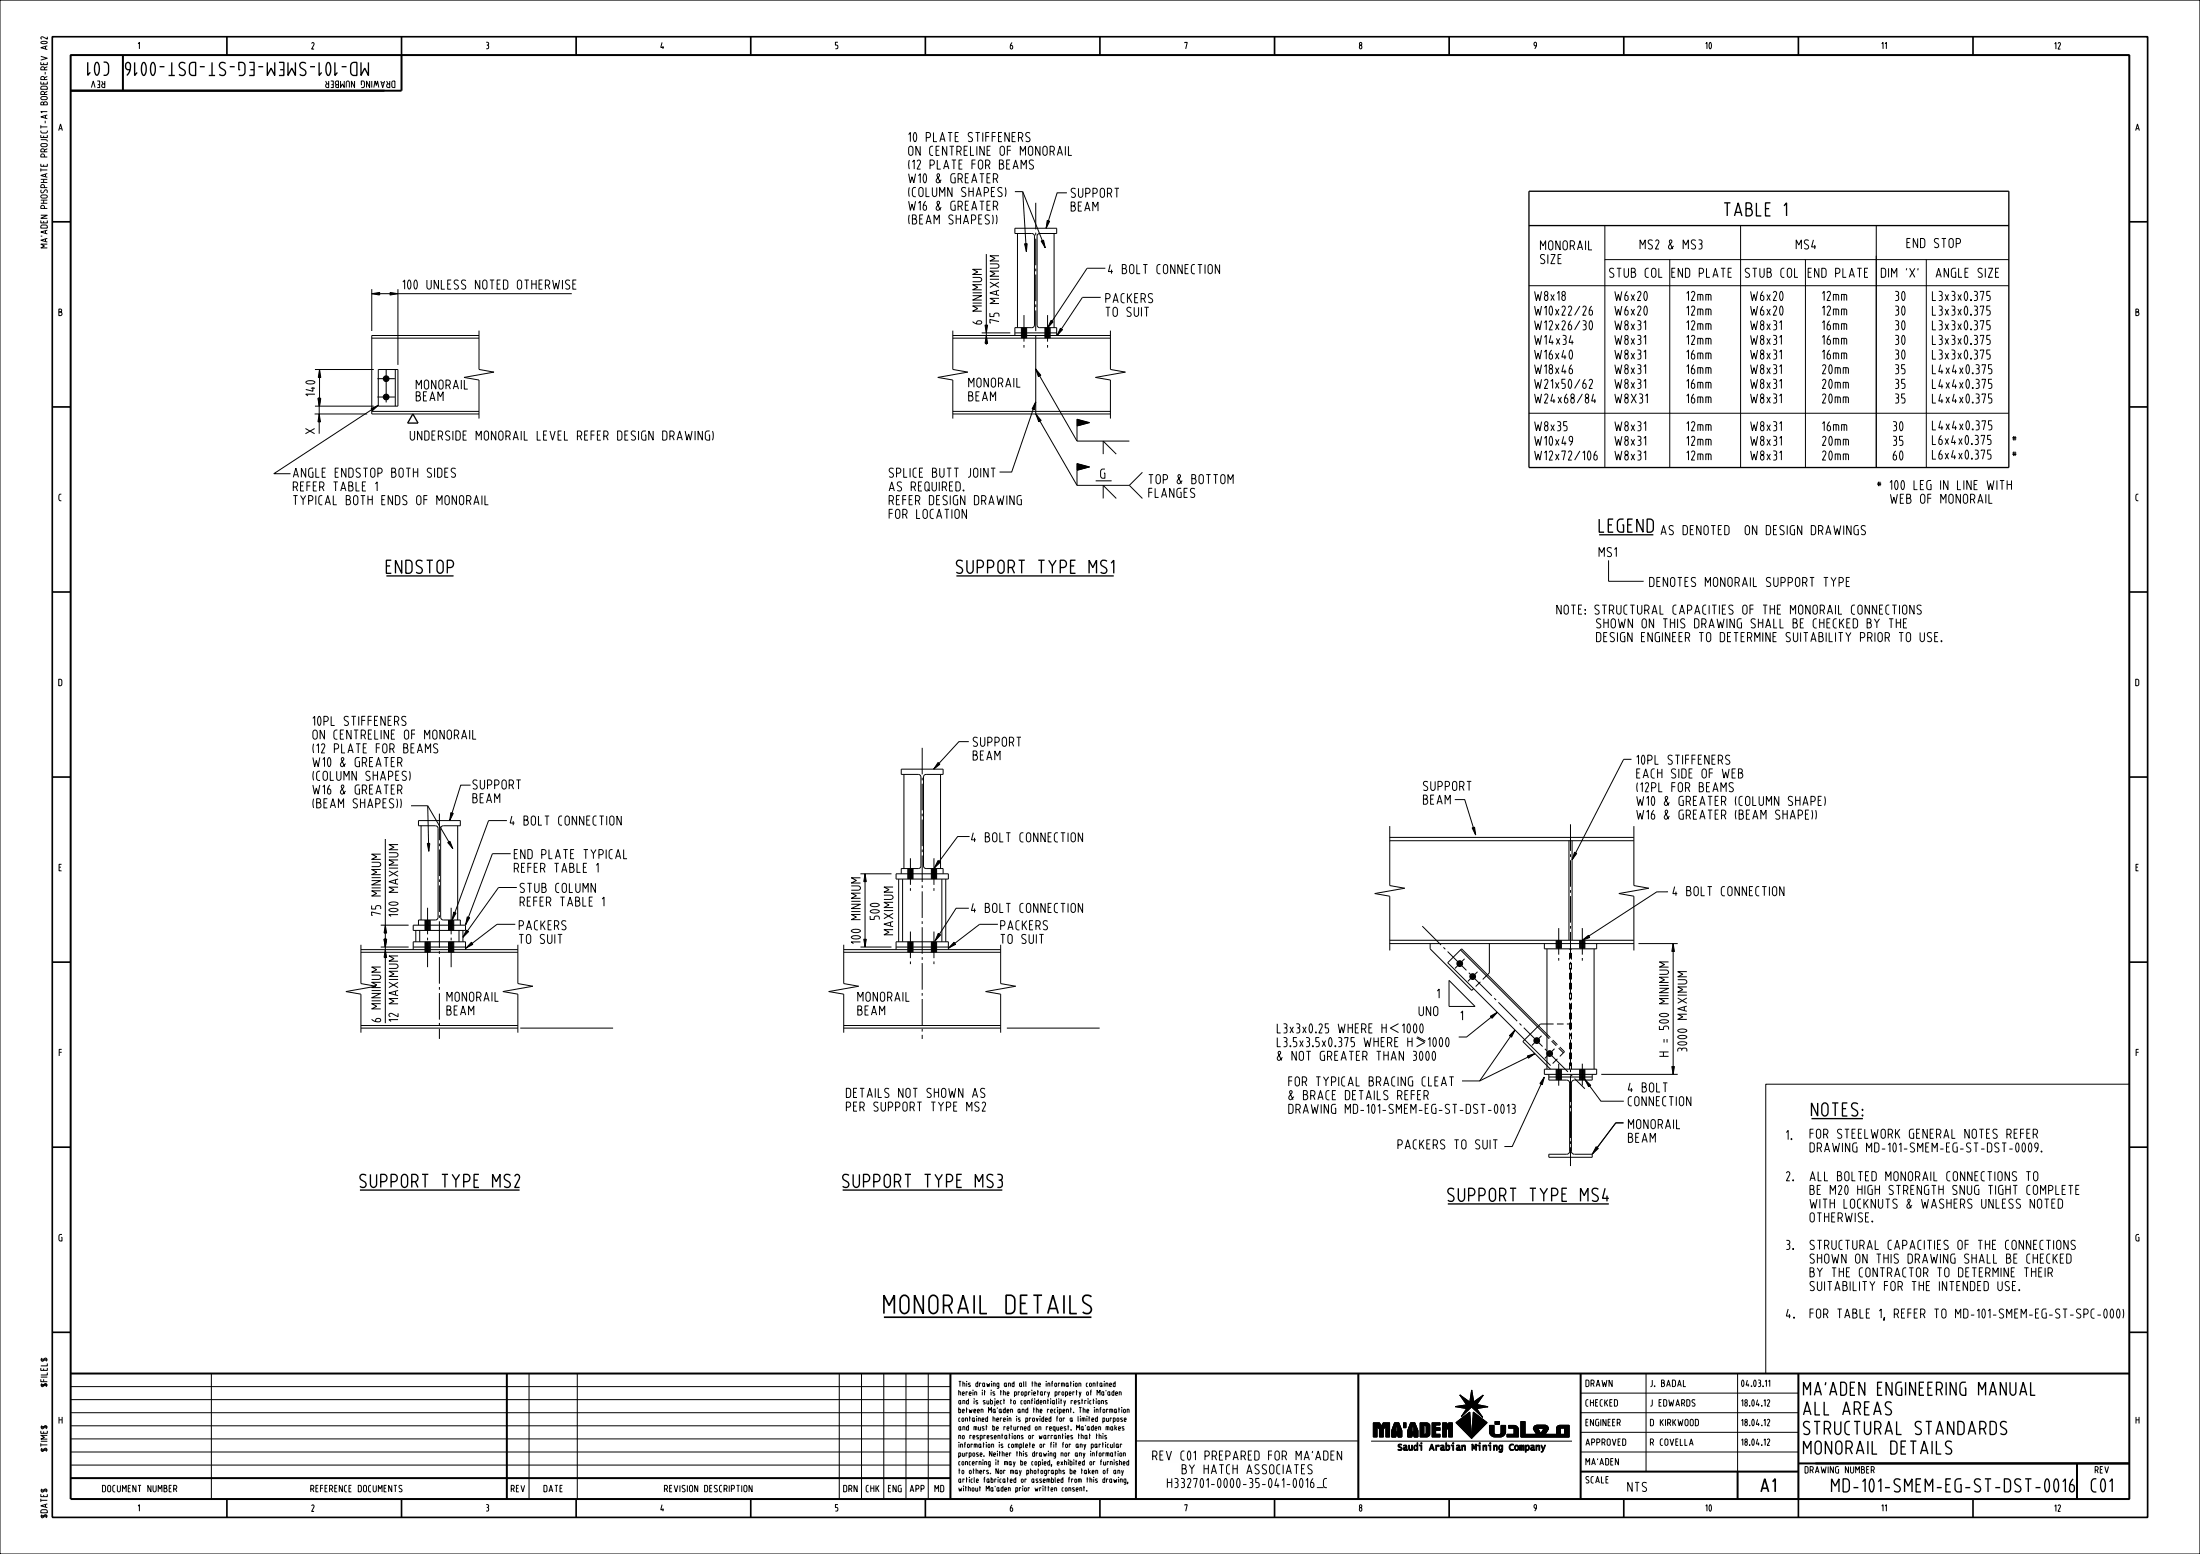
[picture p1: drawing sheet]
<svg xmlns="http://www.w3.org/2000/svg" width="841mm" height="594mm" viewBox="0 0 841 594" stroke-linecap="round" stroke-linejoin="round" font-family="sans-serif">
<path d="M584.5 73.1h183.4v105.6h-183.4zM584.5 86.2h183.4M157.8 158.2l2 3.5h-4zM611.3 204.4h20.7M147.7 220.1h25.7M365.6 220.1h60.2M692.5 427.6h19.6M137.6 454.9h61M322.1 454.9h61.1M553.5 460.2h61.5" fill="none" stroke="#000" stroke-width=".51"/>
<g fill="none" stroke="#000" stroke-width=".38">
<path d="M0 0h841v594h-841zM52.8 16.8l.5-.6v2.5M119.2 16.7l.4-.4 .5 .5-1 2h1M185.9 16.2l.8 .2v.7l-.3 .1M253.1 16.2l-.5 1.9h1.2M320.3 16.2h-.9v1l.5 .1 .4 .3-.1 .9-.8 .1M386.9 16.3l-.5 .6a1.09 1.09 0 0 0 .3 1.8l.4-.5a.63 .63 0 0 0-.1-.7 .63 .63 0 0 0-.7-.2M452.9 16.5v-.3h.9l-.5 2.5M519.9 16.3l-.1 .9a.73 .73 0 0 1 .8 .7 .73 .73 0 0 1-.7 .7l-.2-.5 .1-.6a.61 .61 0 0 0 .8-.6 .61 .61 0 0 0-.7-.6zM587.2 17.5a.65 .65 0 0 1-.9-.6 .65 .65 0 0 1 1-.5l-.1 1.3-.5 .9M652 16.8l.5-.6v2.5M653.6 16.3a1.47 1.47 0 0 1 0 2.3l-.3-1.2z"/>
<path d="M719.3 16.8l.5-.6v2.5M720.6 16.8l.5-.6v2.5M785.4 16.8l.5-.5v2.5M786.7 16.7a.5 .5 0 0 1 .7-.4 .5 .5 0 0 1 .2 .8l-.9 1.7h1M22.4 49.9l.7-2.5 .8 2.5M816.4 49.9l.7-2.5 .7 2.5M388 73.2h3M391 73.2l8.6 21.5M391 73.2l1.4 23M395.9 77.5v10.2M407.9 73.7h-3.8l-4.2 13.5M377 97.1v34.6"/>
<path d="M389 89.3v35.9M395.9 88.9v1.1M395.9 91.2v10.2M402.9 89.3v35.9M613.5 86.2v92.5M613.5 99.2h154.4M638.3 99.2v79.5M665.4 86.2v92.5M690.2 99.2v79.5M717.2 86.2v92.5M736.4 99.2v79.5M22.5 119.2l.9-.1-.1-.9-.8-.1v2.5h.6a.7 .7 0 0 0 .6-.7 .7 .7 0 0 0-.6-.7"/>
<path d="M142.1 110.5v16M142.1 112.3h76.5M152.1 110.5v29M395.9 102.7v1M395.9 104.9v10.2M395.9 116.4v1M395.9 118.7v7.9M420.8 113.7h-7l-9.7 14.5M422.6 102.5h-7l-15.1 22.7M584.5 109.2h183.4M816.5 119.2l.9-.1 .1-.5-.2-.4-.8-.1v2.5h.6a.7 .7 0 0 0 .6-.7 .7 .7 0 0 0-.6-.7M142.1 129.3h41"/>
<path d="M183.1 128.2h-41v30h41M183.1 126.4v14.8l5.7 1-11.4 2.1 5.7 1v14.7M364.2 128.2h60.3M364.2 129.3h60.3M364.2 126.4v14.8l5.8 1-11.5 2.1 5.7 1v14.7M375.3 127.2h10.9M388 128.2v-3h6.4a1 1 0 0 0 1.1-.9l-.1-34.2-.4-.7-.6-.1h-6.4v-2.1h15.9v2.1h-6.4l-.6 .1-.4 .7-.1 34.2a1 1 0 0 0 1.1 .9h6.4v3M388 127.2h15.9M390.4 125.2v4.1M390.7 125.2v4.1M390.9 125.2v4.1M391.1 125.2v4.1"/>
<path d="M391.2 125.2v4.1M391.4 120.4v10.2M391.4 131.9v1M391.6 125.2v4.1M391.8 125.2v4.1M392 125.2v4.1M392.3 125.2v4.1M392.5 125.2v4.1M395.9 128.2v30l15.8 27.3M399.4 125.2v4.1M399.6 125.2v4.1M399.8 125.2v4.1"/>
<path d="M400 125.2v4.1M400.3 125.2v4.1M400.5 120.4v10.2M400.5 131.9v1M400.7 125.2v4.1M400.8 125.2v4.1M401 125.2v4.1M401.2 125.2v4.1M401.4 125.2v4.1M424.5 126.4v14.8l5.7 1-11.5 2.1 5.8 1v14.7M120.3 158.2h20.1M120.4 155.2h22.5"/>
<path d="M120.4 141.2h22.5M122 151.8v14M122.1 141.2v14M142.1 157.2h41M144.3 144.8h6.7M144.3 151.8h6.7M144.6 154.9l-39.9 26.2h6.4M144.6 141.2h7.5v14h-7.5zM147.6 141.4v10.2M147.6 152.8v1M151.1 141.2v14M364.2 158.2h60.3"/>
<path d="M364.2 157.2h60.3M395.9 141l15.8 27.6M395.9 153.6l-9.2 26.8h-4.6M584.5 158h183.4M411.7 168.6h20M411.7 160.2v8.4M411.7 160.2l4.8 1.3-4.8 1.3M411.8 160.3h-.1M411.8 177.2h-.1M411.9 160.3l-.2 .2M411.9 177.2l-.2 .2M412 160.3l-.3 .4"/>
<path d="M412 177.3l-.3 .3M412.2 160.4l-.5 .4M412.2 177.3l-.5 .5M412.3 160.4l-.6 .6M412.3 177.3l-.6 .6M412.4 160.4l-.7 .8M412.4 177.4l-.7 .7M412.6 160.5l-.9 .9M412.6 177.4l-.9 .9M412.7 160.5l-1 1M412.7 177.5l-1 1M412.9 160.5l-1.2 1.2"/>
<path d="M412.9 177.5l-1.2 1.2M413 160.6l-1.3 1.3M413 177.5l-1.3 1.3M413.2 160.6l-1.5 1.5M413.2 177.6l-1.5 1.4M413.3 160.7l-1.6 1.6M413.3 177.6l-1.6 1.6M413.4 160.7l-1.7 1.7M413.4 177.6l-1.7 1.8M413.6 160.8l-1.9 1.8M413.6 177.7l-1.9 1.8M413.7 177.7l-2 2.1 4.8-1.3-4.8-1.3v8.3"/>
<path d="M413.7 160.8l-2 2M413.8 160.8l-1.9 2M413.8 177.8l-1.9 1.9M414 160.9l-1.9 1.8M414 177.8l-1.9 1.9M414.1 160.9l-1.7 1.8M414.1 177.8l-1.7 1.8M414.3 160.9l-1.7 1.7M414.3 177.9l-1.7 1.6M414.4 161l-1.5 1.5M414.4 177.9l-1.5 1.6M414.6 161l-1.5 1.5"/>
<path d="M414.6 177.9l-1.5 1.5M414.7 161l-1.4 1.4M414.7 178l-1.4 1.3M414.8 161.1l-1.2 1.3M414.8 178l-1.2 1.3M415 161.1l-1.2 1.2M415 178l-1.2 1.2M415.1 161.2l-1.1 1M415.1 178.1l-1.1 1M415.2 161.2l-.9 .9M415.2 178.1l-.9 1M415.4 161.2l-.9 .9"/>
<path d="M415.4 178.2l-.9 .8M415.5 161.3l-.7 .7M415.5 178.2l-.7 .8M415.7 161.3l-.7 .6M415.7 178.3l-.7 .6M415.8 161.3l-.5 .6M415.8 178.3l-.5 .5M416 161.4l-.5 .4M416 178.3l-.5 .5M416.1 161.4l-.4 .4M416.1 178.4l-.4 .3M416.2 161.5l-.2 .2"/>
<path d="M416.2 178.4l-.2 .2M416.4 161.5l-.2 .1M416.4 178.4l-.2 .2M416.5 161.5v.1M416.5 178.5h.1M421.7 173.6v-5l5 5M23.4 188.9l-.6 .1-.3 .6 .1 1.5 .8 .3M411.7 185.5h20M418.8 183.8h6.1M421.7 190.5v-5l5 5M431.7 185.5l5 5M436.7 180.5l-5 5"/>
<path d="M817.4 188.9l-.6 .1-.3 .6 .1 1.5 .8 .3M614.9 214.2v8h13.4M22.5 259.6l.7 .1 .4 .4v1.5l-.4 .5h-.7zM816.4 259.6l.8 .1 .4 .4v1.5l-.4 .5h-.8zM345.5 296v36M352.5 285.8v10.2M352.5 297.3v1M352.5 299.6v10.1M359.5 296v36M370.4 283.5h-3.8l-9.7 10.5M623.7 290.2h-3l-19.7 38.4M157.1 308h6.4"/>
<path d="M161 315.6v36.1M163.5 308l9.6 16.4M163.5 308l.4 17.4M168 311v10.2M175 315.6v36.1M179.9 300.1h-3.8l-4.2 13.6M193.8 313.7h-7l-14 38 .1 3.9M352.5 311v1M352.5 313.3v10.1M370.6 319.8h-4.5l-9 12M531.3 315.8v22.7l5.7 1-11.5 2 5.8 1.1v20.7M556.1 305.6h3.8l4.2 13.6"/>
<path d="M600.4 315.1v10.1M624.6 315.8v22.7l5.7 1-11.5 2 5.8 1.1v20.7M23.5 330.4h-.9v2.5h.9M147.3 320.7v70.4M168 322.4v1M168 324.7v10.2M168 336.1v1.1M168 338.4v10.2M195.2 326.3h-7l-10.2 27.1M197.6 339.2h-7l-13.6 19.1M328.9 334h11.9M330.7 334v28"/>
<path d="M342.5 334h20v2h-20zM343.5 336v24M344.5 334v-2h6.5a1 1 0 0 0 1-1v-34a1 1 0 0 0-1-1h-6.5v-2h16v2h-6.5a.96 .96 0 0 0-1 1v34a.96 .96 0 0 0 1 1h6.5v2M345 336v24M347 332v4M347.2 332v4M347.4 332v4M347.6 332v4M347.8 332v4M348 328.1v10.1M348 339.5v1M348.2 332v4"/>
<path d="M348.4 332v4M348.6 332v4M348.8 332v4M349 332v4M352.5 324.7v1M352.5 327v10.2M352.5 338.4v1M356 332v4M356.2 332v4M356.4 332v4M356.6 332v4M356.8 332v4"/>
<path d="M357 328.1v10.1M357 339.5v1M357.2 332v4M357.4 332v4M357.6 332v4M357.8 332v4M358 332v4M360 336v24M361.5 336v24M531.3 320.1h93.3M531.3 321.4h93.3M599.8 321.4v38"/>
<path d="M600.4 326.5v1M600.4 328.8v10.2M601 321.4v38M817.5 330.4h-1v2.5h1M145.5 353.6h10.7M158 353.6h20v2h-20zM159 355.6v4.4M160 353.6v-1.9h6.5l.7-.3 .3-.8-.1-34.1-.2-.6-.7-.3h-6.5v-1.9h16v1.9h-6.5a1.04 1.04 0 0 0-1 1.1v33.9a1.04 1.04 0 0 0 1 1.1h6.5v1.9M160.5 355.6v4.4M162.5 351.7v3.9M162.5 360v4M162.7 351.7v3.9"/>
<path d="M162.7 360v4M162.9 351.7v3.9M162.9 360v4M163.1 351.7v3.9M163.1 360v4M163.3 351.7v3.9M163.3 360v4M163.4 347v10.1M163.4 358.4v1M163.4 360v9.7M163.7 351.7v3.9M163.7 360v4"/>
<path d="M163.9 351.7v3.9M163.9 360v4M164.1 351.7v3.9M164.1 360v4M164.3 351.7v3.9M164.3 360v4M164.5 351.7v3.9M164.5 360v4M168 349.9v1M168 352.1v10.2M171.4 351.7v3.9M171.4 360v4"/>
<path d="M171.7 351.7v3.9M171.7 360v4M171.9 351.7v3.9M171.9 360v4M172.1 351.7v3.9M172.1 360v4M172.3 351.7v3.9M172.3 360v4M172.5 347v10.1M172.5 358.4v1M172.5 360v9.7M172.7 351.7v3.9"/>
<path d="M172.7 360v4M172.9 360v4M173.1 351.7v3.9M173.1 360v4M173.3 351.7v3.9M173.3 360v4M173.5 351.7v3.9M173.5 360v4M175.5 355.6v4.4M177 355.6v4.4M197 353.3h-7l-11.9 9.1M347 360v4"/>
<path d="M347.2 360v4M347.4 360v4M347.6 360v4M347.8 360v4M348 356.1v10.1M348.2 360v4M348.4 360v4M348.6 360v4M348.8 360v4M349 360v4M352.5 340.7v10.2M352.5 352.1v1.1"/>
<path d="M352.5 354.4v10.2M356 360v4M356.2 360v4M356.4 360v4M356.6 360v4M356.8 360v4M357 356.1v10.1M357.2 360v4M357.4 360v4M357.6 360v4M357.8 360v4M358 360v4"/>
<path d="M370.4 347.2h-4.9l-8.1 12.5M381.5 353.3h-7l-11.9 9.1M531.3 359.4h93.3M543.7 354l7.2 7.2M594.9 359.4v3.2M595.1 359.4v3.2M595.3 359.4v3.2M595.5 359.4v3.2M595.7 359.4v3.2M595.9 354.8v10.1M596.1 359.4v3.2M596.3 359.4v3.2"/>
<path d="M596.5 359.4v3.2M596.7 359.4v3.2M596.9 359.4v3.2M600.4 340.2v1M600.4 342.5v10.2M600.4 353.9v1.1M600.4 356.2v10.2M603.9 359.4v3.2M604.1 359.4v3.2M604.3 359.4v3.2M604.5 359.4v3.2M604.7 359.4v3.2"/>
<path d="M604.9 354.8v10.1M605.1 359.4v3.2M605.3 359.4v3.2M605.5 359.4v3.2M605.7 359.4v3.2M605.9 359.4v3.2M637.6 340.9h-4.3l-28.4 18.5M138 364h60M138 363h60M138 361.1v14.9l5.7 1-11.5 2 5.8 1v14.7M145.5 362h10.7M158 362h20"/>
<path d="M158 363v-3h20v3M168 363.6v1M168 365.9v10.1M168 377.3v1M168 379.6v10.1M198 361.1v14.9l5.7 1-11.5 2 5.8 1v14.7M322.5 364h60M322.5 363h60M322.5 361.1v14.9l5.8 1-11.5 2 5.7 1v14.7M328.9 362h11.9M342.5 362h20M342.5 363v-3h20v3"/>
<path d="M348 367.5v1M352.5 365.9v1M352.5 368.1v10.2M352.5 379.6v1M357 367.5v1M382.5 361.1v14.9l5.8 1-11.5 2 5.7 1v14.7M531.3 360.7h93.3M546.7 360.7v2l15.9 15.9 .7-.7M551.8 362.1l.7 .7M553.4 363.7l7.2 7.2M553.9 374.7l10 10h-10zM558.3 363.1l33.9 33.9"/>
<path d="M559.9 366.5l-3.7 3.7M561.5 371.8l.7 .7M563.1 373.4l7.2 7.2M564.8 371.4l-3.7 3.7M565.9 375.3l-1.8 1.8M569.3 360.7v11.2l-2.5 2.5M590.4 360.7v2h20v-2M591.4 362.7v46M595.9 366.2v1M600 362.7v.3M600 364.2v2.6M600 368v2.6"/>
<path d="M600 371.9v2.5M600 375.7v2.5M600 379.5v2.5M600.4 367.7v1M600.4 369.9v10.2M600.7 362.7v.3M600.7 364.2v2.6M600.7 368v2.6M600.7 371.9v2.5M600.7 375.7v2.5M600.7 379.5v2.5M604.9 366.2v1"/>
<path d="M609.4 362.7v46M626.3 360.7h15M639.6 360.7v50M138 392h60M138 393h60M168 391v1M168 393.3v3.8M198.9 393h35.5M322.5 392h60M322.5 393h60M352.5 381.9v10.1M352.5 393.3v1"/>
<path d="M352.5 395.6v1.5M384.9 393h35.5M541.8 396.3l3.1 1.7M571.2 381.5l.7 .7M572.4 386.9l-11.8 9.5h-3M572.8 383.1l7.2 7.2M579.1 393.7l-13.5 19.5h-6.7M580.9 391.2l.7 .7M582.5 392.8l7.2 7.2M589.3 395.9l-3.7 3.7M592.7 396.6l-34-33.9-5.3 5.3 39.4 39.3M593.1 398l1.8 1.7"/>
<path d="M593.5 397.5l1.9 1.8M593.9 391.4h-5l-6.8 6.7 10.6 10.6M595.2 391.4h2.5M599 391.4h1M600 383.3v2.5M600 387.1v2.5M600 390.9v2.5M600 394.7v2.6M600 398.5v2.6M600.4 381.4v1M600.4 383.7v10.1M600.4 395.1v1"/>
<path d="M600.4 397.4v10.1M600.7 383.3v2.5M600.7 387.1v2.5M600.7 390.9v2.5M600.7 394.7v2.6M600.7 398.5v2.6M23.6 401.1h-1v2.5M586.8 402.7l-21.2 10.5M590.4 411.7l-12.3 26.5h-3M590.4 408.7h20v2h-20zM590.6 400.9l.7 .7M592.1 410.7v2.1h6.8a1.13 1.13 0 0 1 1.1 1.2v26.1a1.13 1.13 0 0 1-1.1 1.1h-6.8v1.2h16.6v-1.2"/>
<path d="M592.1 411.7h16.6M592.2 402.5l7.2 7.2M594.3 400.9l-3.8 3.7M594.9 408.7v4.1M595.1 408.7v4.1M595.3 408.7v4.1M595.4 404.7l-1.9 1.8M595.5 408.7v4.1M595.7 408.7v4.1M595.8 400.7l1.8 1.7M595.9 406.6v8.4M596.1 408.7v4.1"/>
<path d="M596.3 408.7v4.1M596.3 400.2l1.8 1.8-1.8 1.8M596.5 408.7v4.1M596.7 408.7v4.1M596.9 408.7v4.1M600 402.3v2.6M600 406.1v2.6M600.3 410.6l.7 .7M600.4 408.8v1M600.4 411.1v10.2M600.7 402.3v2.6M600.7 406.1v2.6"/>
<path d="M601.8 412.8a1.13 1.13 0 0 0-1.1 1.2v26.1a1.13 1.13 0 0 0 1.1 1.1M601.9 412.2l4 4M603.9 408.7v4.1M604.1 408.7v4.1M604.3 408.7v4.1M604.5 408.7v4.1M604.7 408.7v4.1M604.9 406.6v8.4M605.1 408.7v4.1M605.3 408.7v4.1M605.5 408.7v4.1M605.7 408.7v4.1"/>
<path d="M605.9 408.7v4.1M605.9 412.7l6.1 8.2h8.8M608.7 410.7v2.1h-6.8M612.1 410.7h29.2M814 414.4h-139v110.6M817.5 401.1h-.9v2.5M600.4 422.5v1M600.4 424.8v10.2M600.4 436.2v1.1M600.4 438.5v7.2M610.1 438.5l.8 .6M620.5 429.2h-2.8l-9 12"/>
<path d="M620.7 429.2h-3l-7.2 9.6M601.9 441.2h6.8M23.7 471.9h-.7l-.5 .5v1.5l.5 .4 .7 .1v-1.4h-.2M817.7 471.9h-.8l-.4 .5v1.5l.4 .4 .8 .1v-1.4h-.3M27 540h336.3M27 535h336.3M27 530h336.3M80.8 525v48M202.2 525v48M220.7 525v48M320.8 525v48M329.3 525v48"/>
<path d="M337.8 525v48M346.3 525v48M354.8 525v48M558 533.2l3.9 2.7 .7-4.6 .8 4.6 3.6-2.6-2.5 3.6 4.3 .8-4.3 .7 2.3 3.4-4.3-4-3.9 3.7 2.1-3.1-4.4-.7 4.4-.7zM563.2 539.7l5.3 4.1-6 6zM604.2 540h83.3M604.2 532.5h83.3M629.2 525v37.5M664.2 525v37.5M22.6 541.6v2.5M23.7 541.6v2.5M27 555h336.3"/>
<path d="M27 550h336.3M27 545h336.3M434.3 550.8h85M524.1 550.9h76.8M525 543.9h2.3l.8 1.2 .7-1.2h2.4v5.4h-1.4v-3.9l-1 .8v3.1h-1.5v-3.1l-.9-.8v3.9h-1.4zM533.1 543.9h1.6l1.2 2.9v2.5h-1.5v-.8h-.8v.8h-1.6v-2.5zM533.6 545.3h.8v2.1h-.8zM536.5 543.9h1v1.8h-1zM539.3 543.9h1.5l1.2 2.9v2.5h-1.4v-.8h-.9v.8h-1.6v-2.5zM539.7 545.3h.8v2.1h-.8zM542.9 543.9h2.6l1 .7 .1 3.8-.8 .7-2.9 .2zM544.3 544.9l.9 .3v2.8l-.5 .3h-.4z"/>
<path d="M547.4 543.9h3.1v.8h-1.7v1h1.7v1.1h-1.7v1.4h1.7v1.1h-3.1zM551.5 543.9h1.4l.9 1v-1h1.4v5.4h-1.4v-2.7l-.9-1v3.7h-1.4zM556.6 543.8l5.2-4.1 .7 10.1zM569.4 544.9h1.7v2.7l.6 .8h1.5l.4-.3 .2-3.2h1.7v2.8a2.52 2.52 0 0 1-1.7 1.6h-2.7a2.4 2.4 0 0 1-1.7-1.6zM571.5 543.4h1.7v1h-1.7zM576.7 544.9h2.1a1.71 1.71 0 0 1 1.7 1.4v3h-4.4v-1h2.7v-2.4h-2.1zM581.4 543.4h1.6v4.9h4.5l-1.3-2.1a1.39 1.39 0 0 1 1.3-1.4h3.1a1.39 1.39 0 0 1 1.3 1.4l-1.3 2.1h4.4v-2.5a1.38 1.38 0 0 1 1.5-1h3.3v4.5h-18.4zM587.8 545.9h2.5l-1.3 2.2zM596.5 545.8h1.6v2.5h-1.6zM604.2 555h83.3M604.2 547.5h83.3M816.5 541.6v2.5"/>
<path d="M817.7 541.6v2.5M27 560h336.3M52.8 575.7l.5-.5v2.4M119.2 575.6l.4-.4 .5 .6-1 1.9h1M185.9 575.1l.8 .3v.7l-.3 .1M253.1 575.2l-.5 1.9h1.2M320.3 575.1h-.9v1.1h.5l.4 .4-.1 .8-.8 .2M386.9 575.2l-.5 .7a1.13 1.13 0 0 0 .3 1.8l.4-.6a.62 .62 0 0 0-.1-.6 .62 .62 0 0 0-.7-.2M452.9 575.4v-.2h.9l-.5 2.4M519.9 575.2l-.1 .9a.73 .73 0 0 1 .8 .7 .73 .73 0 0 1-.7 .8l-.2-.5 .1-.7a.61 .61 0 0 0 .8-.5 .61 .61 0 0 0-.7-.7zM587.2 576.5a.66 .66 0 0 1-.9-.6 .66 .66 0 0 1 1-.5l-.1 1.3-.5 .9M652 575.7l.5-.5v2.4"/>
<path d="M653.6 575.2a1.47 1.47 0 0 1 0 2.4l-.3-1.2zM719.3 575.7l.5-.5v2.4M720.6 575.7l.5-.5v2.4M785.4 575.8l.5-.6v2.5M786.7 575.6a.5 .5 0 0 1 .7-.3 .5 .5 0 0 1 .2 .7l-.9 1.7h1"/>
<circle cx="147.6" cy="151.7" r=".7"/>
<circle cx="147.6" cy="144.8" r=".3"/>
<circle cx="147.6" cy="144.7" r=".5"/>
<circle cx="147.6" cy="151.7" r=".3"/>
<circle cx="147.6" cy="151.7" r="1.11"/>
<circle cx="147.6" cy="144.7" r=".9"/>
<circle cx="147.6" cy="144.8" r=".7"/>
<circle cx="147.6" cy="151.7" r=".49"/>
<circle cx="147.6" cy="144.8" r="1.1"/>
<circle cx="147.6" cy="151.7" r=".89"/>
<circle cx="147.6" cy="151.7" r=".1"/>
<circle cx="147.6" cy="144.8" r=".1"/>
<circle cx="558" cy="368.3" r=".1"/>
<circle cx="558" cy="368.3" r=".3"/>
<circle cx="558" cy="368.3" r=".5"/>
<circle cx="558" cy="368.3" r=".7"/>
<circle cx="558" cy="368.3" r="1.11"/>
<circle cx="558" cy="368.3" r=".9"/>
<circle cx="563" cy="373.3" r=".1"/>
<circle cx="563" cy="373.3" r=".3"/>
<circle cx="563" cy="373.3" r=".7"/>
<circle cx="563" cy="373.3" r=".9"/>
<circle cx="563" cy="373.3" r=".49"/>
<circle cx="563" cy="373.3" r="1.1"/>
<circle cx="587.5" cy="397.8" r="1.09"/>
<circle cx="587.5" cy="397.8" r=".1"/>
<circle cx="587.5" cy="397.8" r=".3"/>
<circle cx="587.5" cy="397.8" r=".5"/>
<circle cx="587.5" cy="397.8" r=".7"/>
<circle cx="587.5" cy="397.8" r=".9"/>
<circle cx="592.4" cy="402.7" r=".9"/>
<circle cx="592.4" cy="402.7" r="1.09"/>
<circle cx="592.4" cy="402.7" r=".3"/>
<circle cx="592.4" cy="402.7" r=".51"/>
<circle cx="592.4" cy="402.7" r=".1"/>
<circle cx="592.4" cy="402.7" r=".7"/>
</g>
<g fill="#000" stroke="#000" stroke-width=".38">
<path d="M391.7 93.2l1-.1-.3 3.1zM398 92.1l.9-.3 .7 2.9zM400.3 84.2l1 .3-1.4 2.7zM142.1 112.3l3-.5v1zM149.1 111.8l3 .5-3 .5zM377 128.2l.5 3.1h-.9zM376.6 124.3h.9l-.5 2.9zM401.8 122.5l.8 .5-2.1 2.2zM405.4 125.5l.8 .5-2.1 2.2zM122.1 141.2l.5 3.1h-.9zM121.5 152.2h1l-.5 3zM121.7 152.2h.9l-.5 3z"/>
<path d="M141.8 156.2l2.8-1.3-2.2 2.1zM395.9 153.6l-.5 3-.9-.3zM395.9 141l2 2.5-.9 .5zM122 158.2l.5 3.1h-1zM396 158.2l2 2.5-.9 .5zM358.6 291.5l.7 .6-2.4 1.9zM172.3 310.6l1 .3-1.4 2.8zM562.8 316.5l.9-.4 .4 3.1zM163.3 322.4h1l-.4 3zM171.1 322l.9-.5 1.1 2.9zM330.7 334l.5 3h-1zM358.6 328.9l.9 .7-2.4 2.2z"/>
<path d="M601.9 325.8l.9 .4-1.8 2.4zM147.3 353.6l.5 3.1h-1zM146.8 359h1l-.5 3zM173.4 348.7l.9 .3-1.5 2.7zM178.3 355.5l.8 .6-2.1 2.2zM178.6 350.5l.9 .3-1.5 2.6zM330.2 359h1l-.5 3zM358.7 356.8l.9 .5-2.2 2.4zM604.9 359.4l2.3-1.9 .5 .8zM147.3 363l.5 3h-1zM180.2 360.2l.6 .8-2.7 1.4zM364.7 360.2l.6 .8-2.7 1.4z"/>
<path d="M639.6 360.7l.5 3h-1zM569.7 388.4l2.7-1.5-2 2.3zM579.1 393.7l-1.3 2.7-.8-.5zM583.8 403.6l3-.9-2.5 1.8zM590.4 411.7l-.8 2.9-1-.4zM605.9 412.7l2.2 2.2-.8 .5zM639.1 407.7h1l-.5 3zM610.2 438.3l.8 .7-2.3 2.2zM556.6 543.8l5.2-4.1 .7 10.1zM563.2 539.7l5.3 4.1-6 6z"/>
<path d="M558 533.2l3.9 2.7 .7-4.6 .8 4.6 3.6-2.6-2.5 3.6 4.3 .8-4.3 .7 2.3 3.4-4.3-4-3.9 3.7 2.1-3.1-4.4-.7 4.4-.7z" fill-rule="evenodd"/>
<path d="M525 543.9h2.3l.8 1.2 .7-1.2h2.4v5.4h-1.4v-3.9l-1 .8v3.1h-1.5v-3.1l-.9-.8v3.9h-1.4z" fill-rule="evenodd"/>
<path d="M533.1 543.9l-1.1 2.9v2.5h1.6v-.8h.8v.8h1.5v-2.5l-1.2-2.9zM533.6 545.3h.8v2.1h-.8z" fill-rule="evenodd"/>
<path d="M534.6 552.1l.9-.1 .3 .1v.3z" fill-rule="evenodd"/>
<path d="M534.5 552.2h.8a.43 .43 0 0 0-.6 .5 .43 .43 0 0 0 .6 .3l.5 .3 .2 .6-.3 .3-.7-.1a.48 .48 0 0 0 .7-.4 .48 .48 0 0 0-.7-.4l-.5-.4z" fill-rule="evenodd"/>
<path d="M533.1 543.9l-1.1 2.9v2.5h1.6v-.8h.8v.8h1.5v-2.5l-1.2-2.9zM533.6 545.3h.8v2.1h-.8z" fill-rule="evenodd"/>
<path d="M536.5 543.9h1v1.8h-1z" fill-rule="evenodd"/>
<path d="M539.3 543.9l-1.2 2.9v2.5h1.6v-.8h.9v.8h1.4v-2.5l-1.2-2.9zM539.7 545.3h.8v2.1h-.8z" fill-rule="evenodd"/>
<path d="M541.7 551.5h.3v2.9h-.3v-1.5l-.3-.3h.3z" fill-rule="evenodd"/>
<path d="M539.3 543.9l-1.2 2.9v2.5h1.6v-.8h.9v.8h1.4v-2.5l-1.2-2.9zM539.7 545.3h.8v2.1h-.8z" fill-rule="evenodd"/>
<path d="M543.2 551.5h.4v.4h-.4z" fill-rule="evenodd"/>
<path d="M542.9 543.9v5.4l2.9-.2 .8-.7-.1-3.8-1-.7zM544.3 544.9l.9 .3v2.8l-.5 .3h-.4z" fill-rule="evenodd"/>
<path d="M547.2 552h.3l.8 2.4h-.3l-.2-.6-.9-.3h.8z" fill-rule="evenodd"/>
<path d="M547.2 552l-.3 1.5 .9 .3h-1l-.2 .6h-.3z" fill-rule="evenodd"/>
<path d="M547.4 543.9h3.1v.8h-1.7v1h1.7v1.1h-1.7v1.4h1.7v1.1h-3.1z" fill-rule="evenodd"/>
<path d="M552.7 551.5h.3v2.4l.3 .2-.4 .3h-.2z" fill-rule="evenodd"/>
<path d="M551.5 543.9h1.4l.9 1v-1h1.4v5.4h-1.4v-2.7l-.9-1v3.7h-1.4z" fill-rule="evenodd"/>
<path d="M555.3 551.5h.4v.4h-.4z" fill-rule="evenodd"/>
<path d="M562.7 552h.4l.6 1.9h-.3z" fill-rule="evenodd"/>
<path d="M562.7 552l.2 .4v2h-.2z" fill-rule="evenodd"/>
<path d="M564 552h.4v2.4h-.3z" fill-rule="evenodd"/>
<path d="M564 552l.1 .4-.4 1.5-.2-.4z" fill-rule="evenodd"/>
<path d="M565.5 551.5h.4v.4h-.4z" fill-rule="evenodd"/>
<path d="M569.5 551.5h.4v.4h-.4z" fill-rule="evenodd"/>
<path d="M571.5 543.4h1.7v1h-1.7z" fill-rule="evenodd"/>
<path d="M569.4 544.9h1.7v2.7l.6 .8h1.5l.4-.3 .2-3.2h1.7v2.8a2.52 2.52 0 0 1-1.7 1.6h-2.7a2.4 2.4 0 0 1-1.7-1.6z" fill-rule="evenodd"/>
<path d="M577.3 552.2l.8-.2 .5 .1v.3z" fill-rule="evenodd"/>
<path d="M577.3 552.2h.8a.96 .96 0 0 0-.9 .9 .96 .96 0 0 0 .7 1l-.6 .1a1.45 1.45 0 0 1 0-2z" fill-rule="evenodd"/>
<path d="M576.7 544.9h2.1a1.71 1.71 0 0 1 1.7 1.4v3h-4.4v-1h2.7v-2.4h-2.1z" fill-rule="evenodd"/>
<path d="M581.4 543.4v5.9h18.4v-4.5h-3.3a1.38 1.38 0 0 0-1.5 1v2.5h-4.4l1.3-2.1a1.39 1.39 0 0 0-1.3-1.4h-3.1a1.39 1.39 0 0 0-1.3 1.4l1.3 2.1h-4.5v-4.9zM587.8 545.9h2.5l-1.3 2.2zM596.5 545.8h1.6v2.5h-1.6z" fill-rule="evenodd"/>
<path d="M581.4 543.4h1.6v4.9h4.5l-1.3-2.1a1.39 1.39 0 0 1 1.3-1.4h3.1a1.39 1.39 0 0 1 1.3 1.4l-1.3 2.1h4.4v-2.5a1.38 1.38 0 0 1 1.5-1h3.3v4.5h-18.4zM596.5 545.8v2.5h1.6v-2.5zM587.8 545.9l1.2 2.2 1.3-2.2z" fill-rule="evenodd"/>
</g>
<g fill="none" stroke="#000" stroke-width=".63" stroke-linecap="butt">
<path d="M20 14h801v566h-801zM86.7 14v7.1M153.5 14v7.1M220.2 14v7.1M287 14v7.1M353.7 14v7.1M420.5 14v7.1M487.2 14v7.1M554 14v7.1M620.7 14v7.1M687.5 14v7.1M754.2 14v7.1"/>
<path d="M20 84.8h7M814 84.8h7M20 155.5h7M814 155.5h7M20 226.3h7M814 226.3h7M20 297h7M814 297h7M20 367.8h7M814 367.8h7M20 438.5h7M814 438.5h7"/>
<path d="M20 509.3h7M337.9 503.5h79.3M814 509.3h7M86.7 573v7M153.5 573v7M220.2 573v7M287 573v7M353.7 573v7M420.5 573v7M487.2 573v7M554 573v7M620.7 573v7"/>
<path d="M687.5 573v7M754.2 573v7"/>
</g>
<g fill="#fefefe" stroke="#fefefe" stroke-width=".38">
<path d="M439.9 553.9h73.7v4.9h-73.7z" fill-rule="evenodd"/>
<path d="M451.2 559.2h51.1v4.9h-51.1z" fill-rule="evenodd"/>
<path d="M445.6 564.4h62.3v4.9h-62.3z" fill-rule="evenodd"/>
</g>
<g fill="none" stroke="#000" stroke-width=".76" stroke-linecap="butt">
<path d="M27 21.1h787v551.9h-787zM47 21.1v13.6M153.5 21.1v13.6h-126.5M27 525h787M193.8 525v48M363.3 525v48M434.2 525v48M519.3 525v48M604.2 525v48M687.5 525v48M687.5 559.4h126.5M794 559.4v13.6"/>
<path d="M27 565h336.3M604.2 562.5h83.3M664.2 562.5v10.5"/>
</g>
<text font-size="7" x="337.9" y="502.1">MONORAIL DETAILS</text>
<g font-size="5">
<text x="41.5" y="23.8" transform="rotate(-180 41.5 23.8)">C01</text>
<text x="140.8" y="23.9" transform="rotate(-180 140.8 23.9)">MD-101-SMEM-EG-ST-DST-0016</text>
<text x="659.1" y="82.5">TABLE 1</text>
<text x="611.3" y="203.4">LEGEND</text>
<text x="147.7" y="219.1">ENDSTOP</text>
<text x="365.6" y="219.1">SUPPORT TYPE MS1</text>
<text x="692.5" y="426.6">NOTES:</text>
<text x="137.6" y="453.9">SUPPORT TYPE MS2</text>
<text x="322.1" y="453.9">SUPPORT TYPE MS3</text>
<text x="553.5" y="459.2">SUPPORT TYPE MS4</text>
<text x="689.4" y="533.3">MA’ADEN ENGINEERING MANUAL</text>
<text x="689.4" y="540.8">ALL AREAS</text>
<text x="689.4" y="548.3">STRUCTURAL STANDARDS</text>
<text x="689.4" y="555.8">MONORAIL DETAILS</text>
<text x="673.2" y="570.3">A1</text>
<text x="700.2" y="570.3">MD-101-SMEM-EG-ST-DST-0016</text>
<text x="799.5" y="570.3">C01</text>
</g>
<g font-size="3.5">
<text x="347.3" y="54.1">10 PLATE STIFFENERS</text>
<text x="347.3" y="59.4">ON CENTRELINE OF MONORAIL</text>
<text x="347.3" y="64.6">(12 PLATE FOR BEAMS</text>
<text x="347.3" y="69.9">W10 &amp; GREATER</text>
<text x="347.3" y="75.1">(COLUMN SHAPES)</text>
<text x="409.5" y="75.5">SUPPORT</text>
<text x="347.3" y="80.4">W16 &amp; GREATER</text>
<text x="409.5" y="80.7">BEAM</text>
<text x="347.3" y="85.6">(BEAM SHAPES))</text>
<text x="588.9" y="95.5">MONORAIL</text>
<text x="626.9" y="95.2">MS2 &amp; MS3</text>
<text x="686.6" y="95.2">MS4</text>
<text x="729" y="94.7">END STOP</text>
<text x="588.9" y="100.8">SIZE</text>
<text x="423.7" y="104.6">4 BOLT CONNECTION</text>
<text x="615.3" y="106">STUB COL</text>
<text x="639.1" y="106">END PLATE</text>
<text x="667.2" y="106">STUB COL</text>
<text x="691.2" y="106">END PLATE</text>
<text x="719.2" y="106">DIM ’X’</text>
<text x="740.1" y="106">ANGLE SIZE</text>
<text x="154" y="110.5">100 UNLESS NOTED OTHERWISE</text>
<text x="422.7" y="115.7">PACKERS</text>
<text x="586.6" y="114.9">W8x18</text>
<text x="617.3" y="114.9">W6x20</text>
<text x="644.8" y="114.9">12mm</text>
<text x="669.2" y="114.9">W6x20</text>
<text x="696.7" y="114.9">12mm</text>
<text x="724.5" y="114.9">30</text>
<text x="738.7" y="114.9">L3x3x0.375</text>
<text x="375.3" y="123.9" transform="rotate(-90 375.3 123.9)">6 MINIMUM</text>
<text x="381.9" y="123.4" transform="rotate(-90 381.9 123.4)">75 MAXIMUM</text>
<text x="422.7" y="121">TO SUIT</text>
<text x="586.6" y="120.5">W10x22/26</text>
<text x="617.3" y="120.5">W6x20</text>
<text x="644.8" y="120.5">12mm</text>
<text x="669.2" y="120.5">W6x20</text>
<text x="696.7" y="120.5">12mm</text>
<text x="724.5" y="120.5">30</text>
<text x="738.7" y="120.5">L3x3x0.375</text>
<text x="586.6" y="126.1">W12x26/30</text>
<text x="586.6" y="131.7">W14x34</text>
<text x="617.3" y="126.1">W8x31</text>
<text x="617.3" y="131.7">W8x31</text>
<text x="644.8" y="126.1">12mm</text>
<text x="644.8" y="131.7">12mm</text>
<text x="669.2" y="126.1">W8x31</text>
<text x="669.2" y="131.7">W8x31</text>
<text x="696.7" y="126.1">16mm</text>
<text x="696.7" y="131.7">16mm</text>
<text x="724.5" y="126.1">30</text>
<text x="724.5" y="131.7">30</text>
<text x="738.7" y="126.1">L3x3x0.375</text>
<text x="738.7" y="131.7">L3x3x0.375</text>
<text x="586.6" y="137.3">W16x40</text>
<text x="617.3" y="137.3">W8x31</text>
<text x="644.8" y="137.3">16mm</text>
<text x="669.2" y="137.3">W8x31</text>
<text x="696.7" y="137.3">16mm</text>
<text x="724.5" y="137.3">30</text>
<text x="738.7" y="137.3">L3x3x0.375</text>
<text x="586.6" y="142.9">W18x46</text>
<text x="617.3" y="142.9">W8x31</text>
<text x="644.8" y="142.9">16mm</text>
<text x="669.2" y="142.9">W8x31</text>
<text x="696.7" y="142.9">20mm</text>
<text x="724.5" y="142.9">35</text>
<text x="738.7" y="142.9">L4x4x0.375</text>
<text x="159.1" y="148.7">MONORAIL</text>
<text x="370.3" y="148">MONORAIL</text>
<text x="586.6" y="148.5">W21x50/62</text>
<text x="617.3" y="148.5">W8x31</text>
<text x="644.8" y="148.5">16mm</text>
<text x="669.2" y="148.5">W8x31</text>
<text x="696.7" y="148.5">20mm</text>
<text x="724.5" y="148.5">35</text>
<text x="738.7" y="148.5">L4x4x0.375</text>
<text x="120.4" y="151.3" transform="rotate(-90 120.4 151.3)">140</text>
<text x="159.1" y="153.2">BEAM</text>
<text x="370.3" y="153.2">BEAM</text>
<text x="586.6" y="154.1">W24x68/84</text>
<text x="617.3" y="154.1">W8X31</text>
<text x="644.8" y="154.1">16mm</text>
<text x="669.2" y="154.1">W8x31</text>
<text x="696.7" y="154.1">20mm</text>
<text x="724.5" y="154.1">35</text>
<text x="738.7" y="154.1">L4x4x0.375</text>
<text x="120.3" y="165.8" transform="rotate(-90 120.3 165.8)">X</text>
<text x="586.7" y="164.7">W8x35</text>
<text x="617.3" y="164.7">W8x31</text>
<text x="644.8" y="164.7">12mm</text>
<text x="669.2" y="164.7">W8x31</text>
<text x="696.7" y="164.7">16mm</text>
<text x="723.7" y="164.7">30</text>
<text x="738.7" y="164.3">L4x4x0.375</text>
<text x="156.8" y="168.2">UNDERSIDE MONORAIL LEVEL REFER DESIGN DRAWING)</text>
<text x="586.7" y="170.3">W10x49</text>
<text x="617.3" y="170.3">W8x31</text>
<text x="644.8" y="170.3">12mm</text>
<text x="669.2" y="170.3">W8x31</text>
<text x="696.7" y="170.3">20mm</text>
<text x="723.7" y="170.3">35</text>
<text x="738.7" y="169.9">L6x4x0.375</text>
<text x="769.3" y="169.7">#</text>
<text x="586.7" y="175.9">W12x72/106</text>
<text x="617.3" y="175.9">W8x31</text>
<text x="644.8" y="175.9">12mm</text>
<text x="669.2" y="175.9">W8x31</text>
<text x="696.7" y="175.9">20mm</text>
<text x="723.7" y="175.9">60</text>
<text x="738.7" y="175.5">L6x4x0.375</text>
<text x="769.3" y="175.6">#</text>
<text x="112.1" y="182.4">ANGLE ENDSTOP BOTH SIDES</text>
<text x="339.9" y="182.4">SPLICE BUTT JOINT</text>
<text x="420.7" y="182.8">G</text>
<text x="439.1" y="184.9">TOP &amp; BOTTOM</text>
<text x="112.1" y="187.7">REFER TABLE 1</text>
<text x="339.9" y="187.7">AS REQUIRED.</text>
<text x="439.1" y="190.1">FLANGES</text>
<text x="717.6" y="187.2"># 100 LEG IN LINE WITH</text>
<text x="112.1" y="192.9">TYPICAL BOTH ENDS OF MONORAIL</text>
<text x="339.9" y="192.9">REFER DESIGN DRAWING</text>
<text x="719.8" y="192.4">WEB OF MONORAIL</text>
<text x="339.9" y="198.2">FOR LOCATION</text>
<text x="635" y="204.4">AS DENOTED ON DESIGN DRAWINGS</text>
<text x="611.3" y="212.8">MS1</text>
<text x="630.6" y="224.2">DENOTES MONORAIL SUPPORT TYPE</text>
<text x="595.1" y="234.8">NOTE: STRUCTURAL CAPACITIES OF THE MONORAIL CONNECTIONS</text>
<text x="602.1" y="245.3">DESIGN ENGINEER TO DETERMINE SUITABILITY PRIOR TO USE.</text>
<text x="602.2" y="240">SHOWN ON THIS DRAWING SHALL BE CHECKED BY THE</text>
<text x="119.6" y="277.3">10PL STIFFENERS</text>
<text x="119.6" y="282.6">ON CENTRELINE OF MONORAIL</text>
<text x="119.6" y="287.8">(12 PLATE FOR BEAMS</text>
<text x="372" y="285.3">SUPPORT</text>
<text x="119.6" y="293.1">W10 &amp; GREATER</text>
<text x="372" y="290.5">BEAM</text>
<text x="625.7" y="292.2">10PL STIFFENERS</text>
<text x="119.6" y="298.3">(COLUMN SHAPES)</text>
<text x="625.7" y="297.4">EACH SIDE OF WEB</text>
<text x="119.6" y="303.5">W16 &amp; GREATER</text>
<text x="180.8" y="301.6">SUPPORT</text>
<text x="544.1" y="302.2">SUPPORT</text>
<text x="625.7" y="302.7">(12PL FOR BEAMS</text>
<text x="119.6" y="308.8">(BEAM SHAPES))</text>
<text x="180.8" y="306.9">BEAM</text>
<text x="544.1" y="307.4">BEAM</text>
<text x="625.7" y="307.9">W10 &amp; GREATER (COLUMN SHAPE)</text>
<text x="195" y="315.4">4 BOLT CONNECTION</text>
<text x="625.7" y="313.1">W16 &amp; GREATER (BEAM SHAPE))</text>
<text x="371.4" y="321.8">4 BOLT CONNECTION</text>
<text x="196.6" y="328.2">END PLATE TYPICAL</text>
<text x="196.6" y="333.5">REFER TABLE 1</text>
<text x="198.8" y="341.1">STUB COLUMN</text>
<text x="198.8" y="346.4">REFER TABLE 1</text>
<text x="639.5" y="342.4">4 BOLT CONNECTION</text>
<text x="145.6" y="349.9" transform="rotate(-90 145.6 349.9)">75 MINIMUM</text>
<text x="152.2" y="350.3" transform="rotate(-90 152.2 350.3)">100 MAXIMUM</text>
<text x="336.1" y="351.5" transform="rotate(-90 336.1 351.5)">500</text>
<text x="371.4" y="348.8">4 BOLT CONNECTION</text>
<text x="198.5" y="355.4">PACKERS</text>
<text x="341.4" y="357.3" transform="rotate(-90 341.4 357.3)">MAXIMUM</text>
<text x="382.5" y="355.4">PACKERS</text>
<text x="198.5" y="360.7">TO SUIT</text>
<text x="328.9" y="360.7" transform="rotate(-90 328.9 360.7)">100 MINIMUM</text>
<text x="382.5" y="360.7">TO SUIT</text>
<text x="170.8" y="382.7">MONORAIL</text>
<text x="327.9" y="382.7">MONORAIL</text>
<text x="549.5" y="381.5">1</text>
<text x="170.8" y="388">BEAM</text>
<text x="327.9" y="388">BEAM</text>
<text x="542.5" y="388.2">UNO</text>
<text x="558.4" y="389.9">1</text>
<text x="145.6" y="390.6" transform="rotate(-90 145.6 390.6)">6 MINIMUM</text>
<text x="152.2" y="390.4" transform="rotate(-90 152.2 390.4)">12 MAXIMUM</text>
<text x="488.3" y="394.8">L3x3x0.25 WHERE H 1000</text>
<text x="488.3" y="400.1">L3.5x3.5x0.375 WHERE H 1000</text>
<text x="644.8" y="401.9" transform="rotate(-90 644.8 401.9)">3000 MAXIMUM</text>
<text x="488.3" y="405.3">&amp; NOT GREATER THAN 3000</text>
<text x="637.8" y="403.8" transform="rotate(-90 637.8 403.8)">H = 500 MINIMUM</text>
<text x="323.5" y="419.5">DETAILS NOT SHOWN AS</text>
<text x="492.7" y="415.1">FOR TYPICAL BRACING CLEAT</text>
<text x="622.5" y="417.4">4 BOLT</text>
<text x="323.5" y="424.7">PER SUPPORT TYPE MS2</text>
<text x="492.7" y="420.4">&amp; BRACE DETAILS REFER</text>
<text x="492.7" y="425.6">DRAWING MD-101-SMEM-EG-ST-DST-0013</text>
<text x="622.5" y="422.7">CONNECTION</text>
<text x="622.5" y="431.4">MONORAIL</text>
<text x="622.5" y="436.7">BEAM</text>
<text x="682.9" y="435.6">1.</text>
<text x="691.9" y="435.1">FOR STEELWORK GENERAL NOTES REFER</text>
<text x="534.4" y="439.2">PACKERS TO SUIT</text>
<text x="691.9" y="440.4">DRAWING MD-101-SMEM-EG-ST-DST-0009.</text>
<text x="682.9" y="451.4">2.</text>
<text x="691.9" y="451.3">ALL BOLTED MONORAIL CONNECTIONS TO</text>
<text x="691.9" y="456.6">BE M20 HIGH STRENGTH SNUG TIGHT COMPLETE</text>
<text x="691.9" y="461.8">WITH LOCKNUTS &amp; WASHERS UNLESS NOTED</text>
<text x="691.9" y="467.1">OTHERWISE.</text>
<text x="682.9" y="477.6">3.</text>
<text x="691.9" y="477.6">STRUCTURAL CAPACITIES OF THE CONNECTIONS</text>
<text x="691.9" y="482.8">SHOWN ON THIS DRAWING SHALL BE CHECKED</text>
<text x="691.9" y="488.1">BY THE CONTRACTOR TO DETERMINE THEIR</text>
<text x="691.9" y="493.3">SUITABILITY FOR THE INTENDED USE.</text>
<text x="682.9" y="503.8">4.</text>
<text x="691.9" y="503.8">FOR TABLE 1, REFER TO MD-101-SMEM-EG-ST-SPC-000)</text>
<text x="440.6" y="558.1">REV C01 PREPARED FOR MA’ADEN</text>
<text x="451.9" y="563.4">BY HATCH ASSOCIATES</text>
<text x="446.3" y="568.6">H332701-0000-35-041-0016_C</text>
<text x="622.3" y="570.1">NTS</text>
</g>
<g font-size="3">
<text x="40.1" y="31" transform="rotate(-180 40.1 31)">REV</text>
<text x="151" y="31" transform="rotate(-180 151 31)">DRAWING NUMBER</text>
<text x="18.1" y="94.8" transform="rotate(-90 18.1 94.8)">MA’ADEN PHOSPHATE PROJECT-A1 BORDER-REV A02</text>
<text x="18.1" y="530" transform="rotate(-90 18.1 530)">$FILEL$</text>
<text x="606.2" y="530">DRAWN</text>
<text x="606.2" y="537.5">CHECKED</text>
<text x="606.2" y="545">ENGINEER</text>
<text x="18.1" y="554.8" transform="rotate(-90 18.1 554.8)">$TIME$</text>
<text x="606.2" y="552.5">APPROVED</text>
<text x="606.2" y="560">MA’ADEN</text>
<text x="690" y="563.1">DRAWING NUMBER</text>
<text x="800.9" y="563.1">REV</text>
<text x="606.2" y="566.9">SCALE</text>
<text x="39.2" y="570.3">DOCUMENT NUMBER</text>
<text x="118.8" y="570.3">REFERENCE DOCUMENTS</text>
<text x="195.4" y="570.3">REV</text>
<text x="207.9" y="570.3">DATE</text>
<text x="254" y="570.3">REVISION DESCRIPTION</text>
<text x="322.5" y="570.3">DRN</text>
<text x="331.1" y="570.3">CHK</text>
<text x="339.6" y="570.3">ENG</text>
<text x="347.9" y="570.3">APP</text>
<text x="357.4" y="570.3">MD</text>
<text x="18.1" y="580.2" transform="rotate(-90 18.1 580.2)">$DATE$</text>
</g>
<g font-size="2.5">
<text x="630.9" y="530">J. BADAL</text>
<text x="665.7" y="530">04.03.11</text>
<text x="630.9" y="537.5">J EDWARDS</text>
<text x="665.7" y="537.5">18.04.12</text>
<text x="630.9" y="545">D KIRKWOOD</text>
<text x="665.7" y="545">18.04.12</text>
<text x="630.9" y="552.5">R COVELLA</text>
<text x="665.7" y="552.5">18.04.12</text>
</g>
<g font-size="2">
<text x="185.9" y="18.6">3</text>
<text x="252.6" y="18.7">4</text>
<text x="22.4" y="49.9">A</text>
<text x="816.4" y="49.9">A</text>
<text x="22.6" y="332.9">E</text>
<text x="816.5" y="332.9">E</text>
<text x="22.6" y="403.6">F</text>
<text x="816.6" y="403.6">F</text>
<text x="366.5" y="530">This drawing and all the information contained</text>
<text x="366.5" y="533.3">herein it is the proprietary property of Ma’aden</text>
<text x="366.5" y="536.7">and is subject to confidentiality restrictions</text>
<text x="22.6" y="544.1">H</text>
<text x="366.5" y="540">between Ma’aden and the recipent. The information</text>
<text x="366.5" y="543.3">contained herein is provided for a limited purpose</text>
<text x="816.5" y="544.1">H</text>
<text x="366.5" y="546.7">and must be returned on request. Ma’aden makes</text>
<text x="366.5" y="550">no respresentations or warranties that this</text>
<text x="366.5" y="553.3">information is complete or fit for any particular</text>
<text x="366.5" y="556.7">purpose. Neither this drawing nor any information</text>
<text x="534.1" y="554.4">Saudi Arabian Mining Company</text>
<text x="366.5" y="560">concerning it may be copied, exhibited or furnished</text>
<text x="366.5" y="563.3">to others. Nor may photographs be taken of any</text>
<text x="366.5" y="566.7">article fabricated or assembled from this drawing,</text>
<text x="366.5" y="570">without Ma’aden prior written consent.</text>
<text x="185.9" y="577.6">3</text>
<text x="252.6" y="577.7">4</text>
</g>
</svg>
